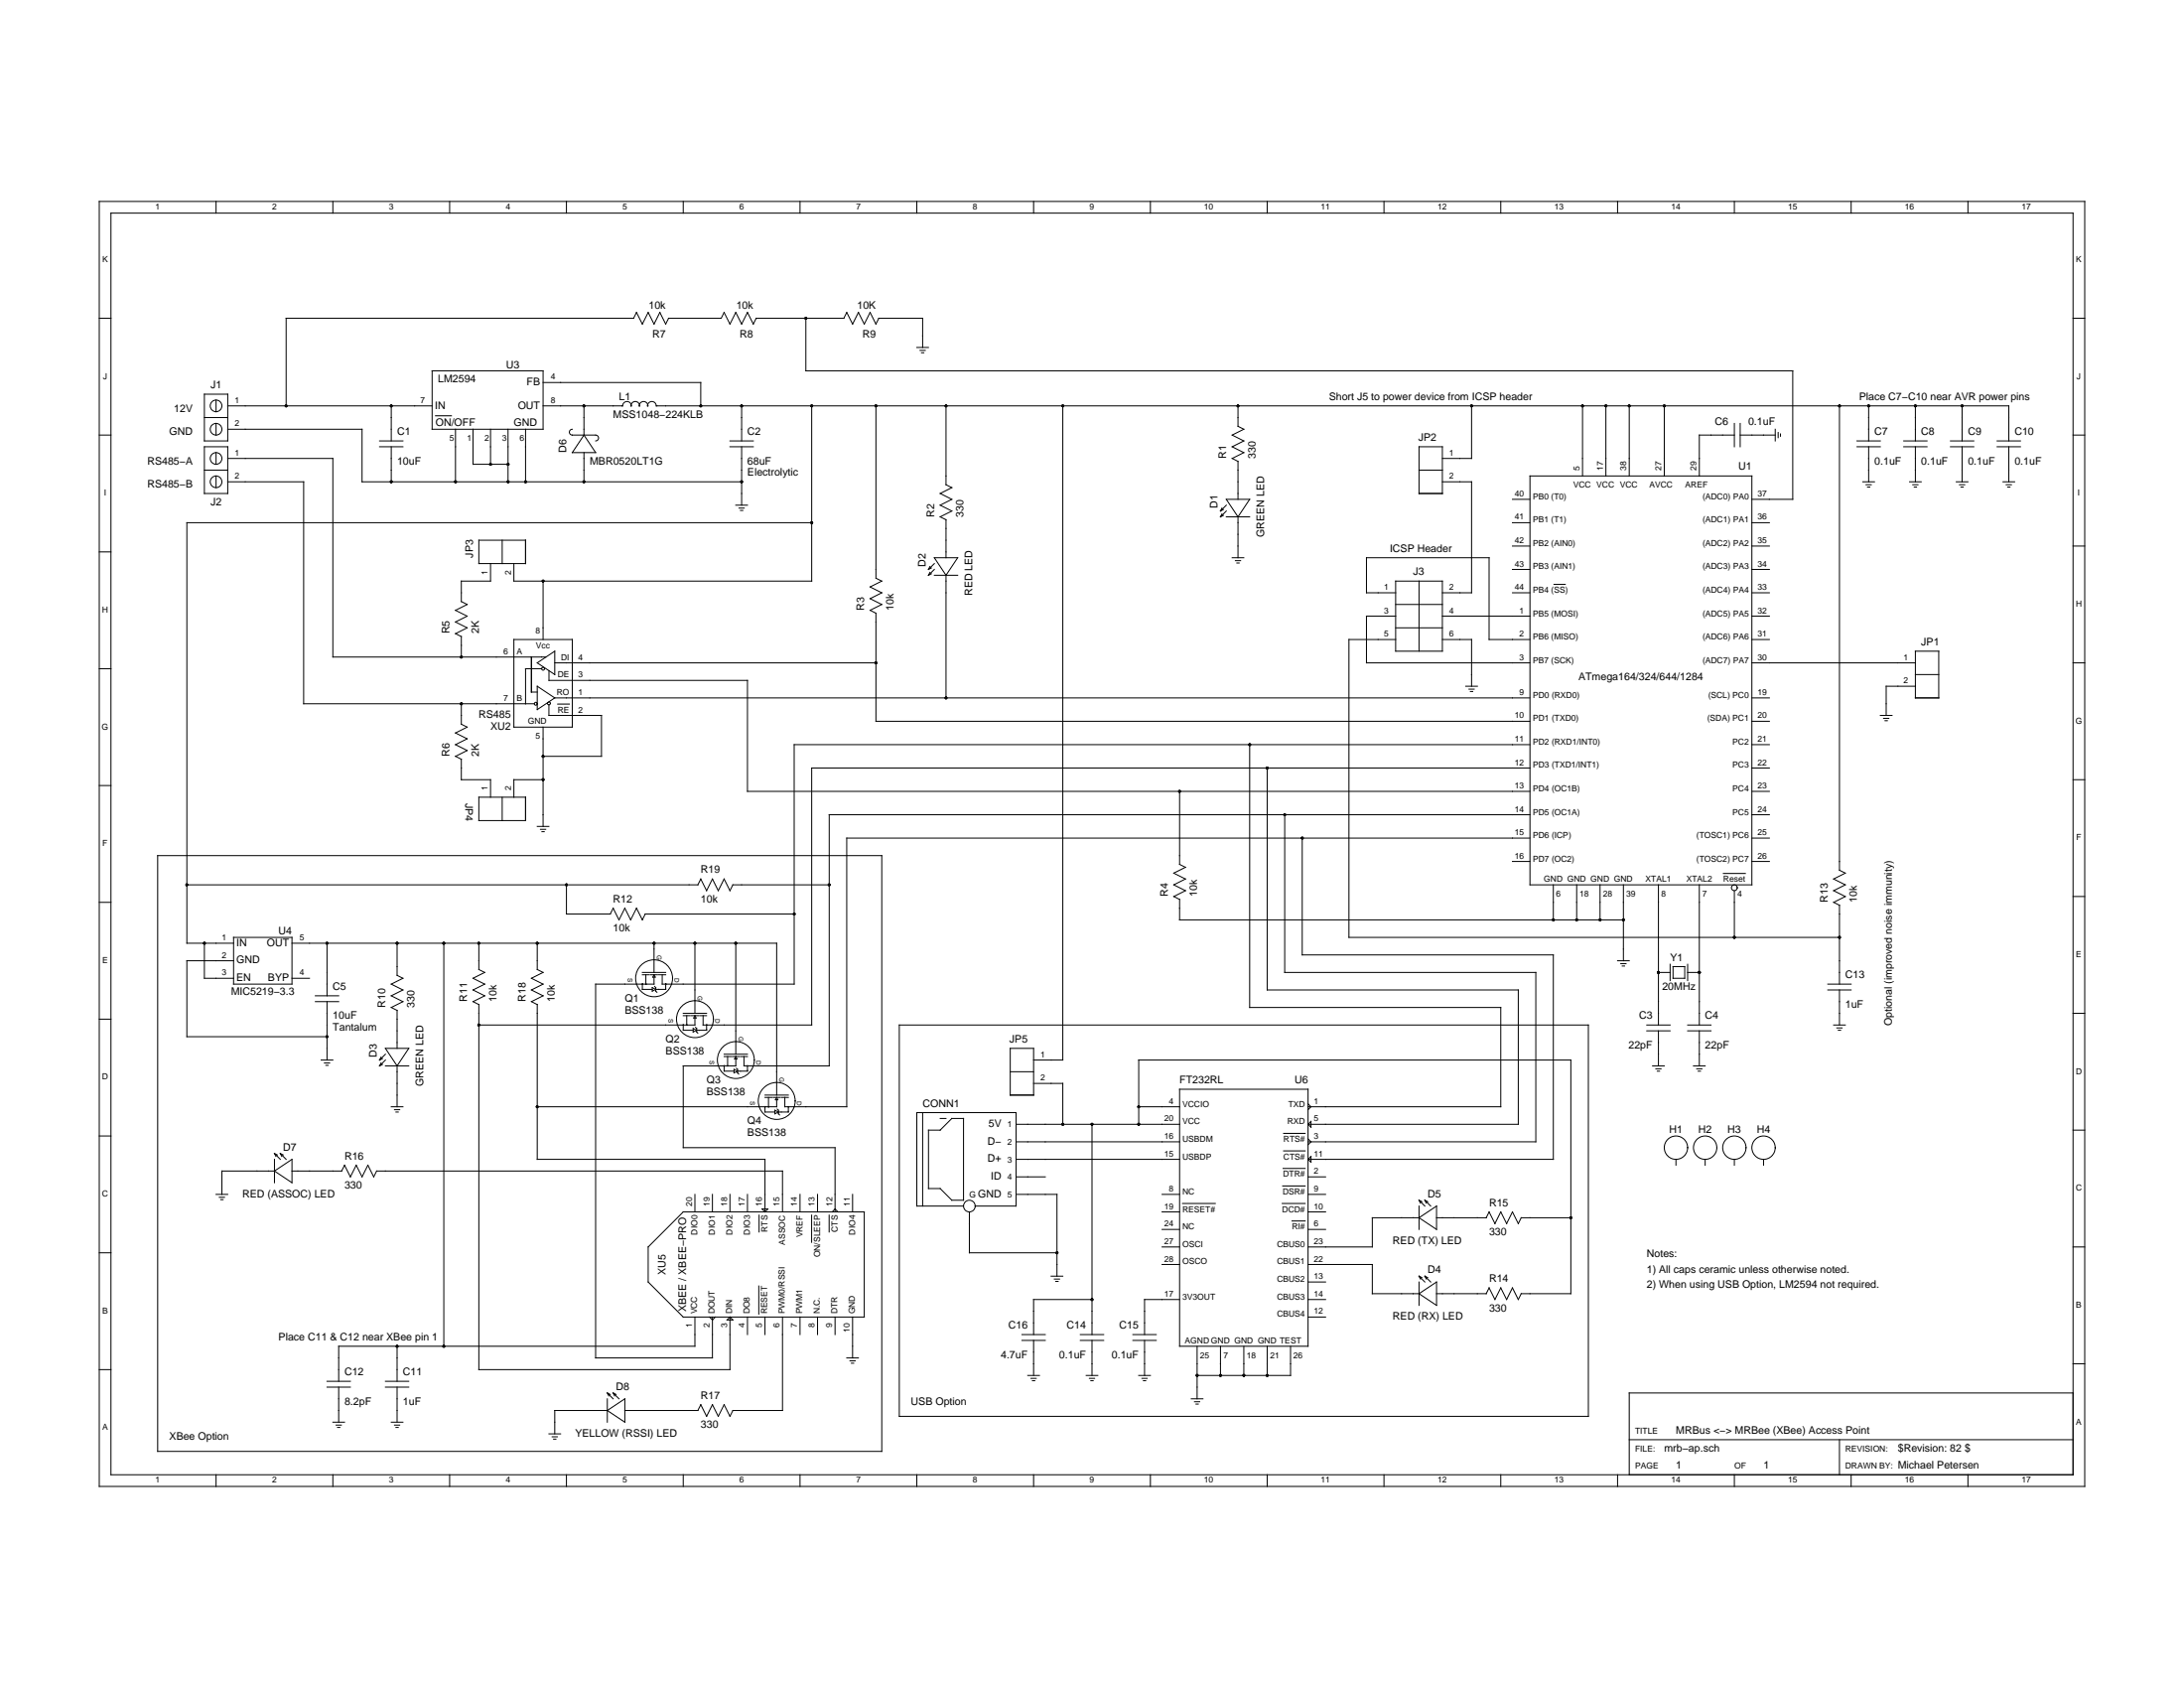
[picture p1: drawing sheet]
<svg xmlns="http://www.w3.org/2000/svg" width="279mm" height="216mm" viewBox="0 0 279 216" stroke-linecap="round" stroke-linejoin="round" font-family="sans-serif">
<g fill="none" stroke="#000" stroke-width=".13">
<path d="M12.7 25.8h254v164.3h-254zM14.2 27.3h251v161.3h-251zM27.6 25.8v1.5M42.6 25.8v1.5M57.5 25.8v1.5M72.5 25.8v1.5M87.4 25.8v1.5M102.3 25.8v1.5M117.3 25.8v1.5M132.2 25.8v1.5M147.2 25.8v1.5M162.1 25.8v1.5"/>
<path d="M177.1 25.8v1.5M192 25.8v1.5M206.9 25.8v1.5M221.9 25.8v1.5M236.8 25.8v1.5M251.8 25.8v1.5M12.7 40.7h1.5M12.7 55.6h1.5M26.1 50.4h3v6h-3zM26.1 57.1h3v6h-3zM26.1 53.4h3M27.6 51.2v1.5"/>
<path d="M27.6 54.2v1.4M27.6 57.9v1.5M29.1 58.6h13.5v25.4h27.3M29.1 51.9h26.2M29.1 54.9h17.2v6.7h48.6M48.6 56.4h2.9M48.6 57.1h2.9M50.1 51.9v4.5M50.1 57.1v4.5M55.3 47.4h14.2v7.5h-14.2zM55.7 53.2h2M58.3 54.9v6.7"/>
<path d="M60.5 54.9v4.5h4.5M62.8 54.9v4.5M65 54.9v6.7M67.2 54.9v6.7M69.5 51.9h10.2a.55 .55 0 0 1 .5-.6 .55 .55 0 0 1 .5 .6 .53 .53 0 0 1 .6-.5 .53 .53 0 0 1 .5 .5 .53 .53 0 0 1 .5-.5 .53 .53 0 0 1 .6 .5 .55 .55 0 0 1 .5-.6 .55 .55 0 0 1 .6 .6h173v4.5M69.5 48.9h20.1v3M73.2 54.9a.37 .37 0 0 0-.4 .4 .37 .37 0 0 0 .4 .3h3a.37 .37 0 0 1 .4 .4 .37 .37 0 0 1-.4 .4M74.7 55.6l1.5 2.3h-3zM74.7 51.9v3.7M74.7 57.9v3.7M93.4 56.4h3M93.4 57.1h3"/>
<path d="M94.9 51.9v4.5M94.9 57.1v7.5M103.1 40.7v6.7h126.2v16.5h-5.2M103.8 51.9v22.4h-38.1v-2.2M112.1 51.9v22.1l.7 .3-1.5 .8 1.5 .7-1.5 .8 1.5 .7-1.5 .8M117.3 44.4h1.5M117.7 44.8h.7M117.9 45.1h.3M118 44.4v-3.7h-5.6l-.3 .8-.8-1.5-.7 1.5-.8-1.5-.7 1.5-.8-1.5-.3 .7h-11.3l-.3 .8-.8-1.5-.7 1.5-.8-1.5-.7 1.5-.8-1.5-.3 .7h-6.8l-.3 .8-.8-1.5-.7 1.5-.8-1.5-.7 1.5-.8-1.5-.3 .7h-44.5v11.2M121 51.9v10.1l.8 .4-1.5 .7 1.5 .8-1.5 .7 1.5 .8-1.5 .7 .7 .4M136 51.9v83.7h-3.8M158.4 51.9v2.6l.7 .4-1.5 .7 1.5 .8-1.5 .7 1.5 .8-1.5 .7 .8 .4"/>
<path d="M158.4 59v4.9M181.5 57.1h3v6h-3zM188.3 51.9v6.7h-3.8M202.5 51.9v9M205.4 51.9v9M208.4 51.9v9M212.9 51.9v9M221.9 54.2v2.9M221.9 55.6h-4.5v5.3M222.6 55.6h4.5M222.6 54.2v2.9M227.1 54.9v1.5"/>
<path d="M227.5 55.3v.7M227.8 55.5v.3M235.3 51.9v59.4l.8 .4-1.5 .7 1.5 .8-1.5 .7 1.5 .8-1.5 .7 .7 .4M237.6 56.4h3M237.6 57.1h3M239.1 51.9v4.5M239.1 57.1v4.5M243.5 56.4h3M243.5 57.1h3M245 51.9v4.5M245 57.1v4.5M249.5 56.4h3"/>
<path d="M249.5 57.1h3M251 51.9v4.5M251 57.1v4.5M255.5 56.4h3M255.5 57.1h3M257 57.1v4.5M265.2 40.7h1.5M265.2 55.6h1.5M12.7 70.6h1.5M26.1 60.1h3M27.6 60.9v1.5M29.1 61.6h9.7v28.4h29.6"/>
<path d="M61.3 69.1h5.9v3h-5.9zM62.8 72.1v2.2h-3.8v2.6l.8 .4-1.5 .8 1.5 .7-1.5 .8 1.5 .7-1.5 .7M64.2 69.1v3M69.5 74.3v7.5M94.1 64.6h1.5M94.5 65h.7M94.7 65.3h.3M103.8 66.9h-79.9v53.7h6M111.3 78.1l.8 .3v13.9h83.6M119 73.2l-.2 .4M119 72.5l-.2 .3M119.2 73.4l-.4 .2"/>
<path d="M119.2 72.6l-.4 .2M119.5 71.3h3l-1.5 2.3zM119.5 73.6h3M119.5 72.1l-.7 .7M119.5 72.8l-.7 .8M121 66.5v4.8M121 73.6v15.7M156.3 65.7l-.2 .4M156.3 65l-.2 .4M156.5 65.9l-.4 .2M156.5 65.2l-.4 .2M156.9 63.9h3l-1.5 2.2z"/>
<path d="M156.9 66.1h3M156.9 64.6l-.8 .8M156.9 65.4l-.8 .7M157.6 71.3h1.5M158 71.7h.7M158.2 72h.3M158.4 66.1v5.2M178.5 78.8h-3.7v6h20.9M178.5 75.8h-3.7v-4.5h15.7v10.5h5.2M178.5 74.3h6v9h-6zM178.5 77.3h6M181.5 74.3v9"/>
<path d="M181.5 60.1h3M184.5 78.8h11.2M184.5 61.6h3.8v14.2h-3.8M193.5 75.8h2.2M193.5 72.8h2.2M193.5 69.8h2.2M193.5 66.9h2.2M193.5 63.9h2.2M195.7 60.9h28.4v52.3h-28.4zM198.8 74.7h1.4M224.1 78.8h2.3M224.1 75.8h2.3"/>
<path d="M224.1 72.8h2.3M224.1 69.8h2.3M224.1 66.9h2.3M238.3 61.6h1.5M238.7 62h.7M238.9 62.3h.3M244.3 61.6h1.5M244.7 62h.7M244.9 62.3h.3M250.3 61.6h1.5M250.7 62h.6M250.9 62.3h.3"/>
<path d="M256.2 61.6h1.5M256.7 62h.6M256.8 62.3h.3M265.2 69.8h1.5M12.7 85.5h1.5M58.3 81l.7 .4v2.6M59 90v2.6l.8 .4-1.5 .7 1.5 .8-1.5 .7 1.5 .8-1.5 .7 .7 .4M59 97.1v2.6h3.8v2.3M65.7 81.8h7.5v11.2h-7.5zM68 84v4.5h.7M68.7 84.8l2.3-1.5v3zM68.7 87.8l2.3 1.5-2.3 1.5z"/>
<path d="M69.3 85.5h-2.1v4.5M69.5 99.7h-3.8v2.3M69.5 93v12.7M70.2 90.1v1.4h6.7v5.2h-7.4M70.2 85.8v1.2h25.4v14.2h100.1M71 84.8h41.1M71 89.3h124.7M71.3 90.1h1.5M159.9 95.2v33.7h32.1v12.7h-24.7M162.1 98.2v28.4h32.1v17.2h-26.9M178.5 81.8h-5.9v38.1h62.7M178.5 80.3h6"/>
<path d="M184.5 81.8h3.8v6M187.5 87.8h1.5M187.9 88.1h.7M188.1 88.4h.3M195.7 98.2h-91.9v32.9h-13.9v-1.2M195.7 95.2h-94.1v30.7h-16.9v-1.2M224.1 84.8h20.9M224.1 89.3h2.3M224.1 81.8h2.3M224.1 98.2h2.3M224.1 95.2h2.3M224.1 92.3h2.3"/>
<path d="M240.6 91.5h1.4M241 91.9h.6M241.2 92.2h.2M245 83.3h3v6h-3zM245 87.8h-3.7v3.7M245 86.3h3M265.2 84.8h1.5M265.2 99.7h1.5M12.7 100.5h1.5M12.7 115.4h1.5M20.2 109.4h92.6v76.2h-92.6zM23.9 113.2h65.4l.4-.8 .7 1.5 .7-1.5 .8 1.5 .7-1.5 .8 1.5 .4-.7h12.3"/>
<path d="M29.9 119.9h7.5v6h-7.5zM61.3 102h5.9v3h-5.9zM64.2 102v3M68.7 105.7h1.5M69.1 106.1h.7M69.3 106.4h.3M72.5 113.2v3.7h5.6l.3-.7 .8 1.5 .7-1.5 .8 1.5 .7-1.5 .8 1.5 .4-.8h19M150.2 114.7l.7 .3v2.7h56.8M150.9 101.2v9.4l.8 .3-1.5 .8 1.5 .7-1.5 .8 1.5 .7-1.5 .8M164.4 104.2v20.2h32.1v21.6h-29.2M166.6 107.2v14.9h32.1v26.2h-31.4M193.5 110.2h2.2"/>
<path d="M195.7 107.2h-87.4v34.4h-7.9v-1.2M195.7 104.2h-89.6v32.1h-10.9v-1.2M198.7 113.2v4.5M201.7 113.2v4.5M204.7 113.2v4.5M207.7 113.2v9.7M212.2 113.2v17.9M217.4 113.2v17.9M220.5 111.7h2.8M221.9 113.9v6M224.1 110.2h2.3M224.1 107.2h2.3"/>
<path d="M224.1 104.2h2.3M224.1 101.2h2.3M235.3 115.8v10.1M265.2 114.7h1.5M12.7 130.4h1.5M26.1 120.6v4.5h3.8M29.9 122.9h-6v9.7h17.9M37.4 125.1h2.2M37.4 120.6h62v19.5M40.3 127.4h3M40.3 128.1h3M41.1 135.6h1.5"/>
<path d="M41.5 136h.7M41.7 136.3h.3M41.8 120.6v6.8M41.8 128.1v7.5M48.7 136l-.1 .3M48.7 135.2l-.1 .4M48.9 136.1l-.3 .2M48.9 135.4l-.3 .2M49.3 136.3h3M49.3 134.1h3l-1.5 2.2zM49.3 134.8l-.7 .8M49.3 135.6l-.7 .7"/>
<path d="M50.1 128.9l.7 .3v4.9M50.8 120.6v4.2l.7 .3-1.4 .8 1.4 .7-1.4 .8 1.4 .7-1.4 .8M50.8 136.3v5.3M56.8 120.6v51.6M61.3 120.6v3.4l.7 .4-1.5 .7 1.5 .8-1.5 .7 1.5 .8-1.5 .7 .8 .4M61.3 128.5v46.7h32.1v-6.7M68.7 120.6v3.4l.8 .4-1.5 .7 1.5 .8-1.5 .7 1.5 .8-1.5 .7 .7 .4M68.7 128.5v19.8h29.2v6.7M82.2 124.4h3M82.2 124.7h.9M82.2 125.9v.6h1.2M82.6 124.7v1.2"/>
<path d="M83.2 124.7h.9M83.4 126.3l.5 .2-.5 .3zM83.7 120.6v3.8M83.7 125v.9h-7.5v47.8h14.9v-5.2M83.7 124.7l.1 .3h-.3zM83.7 126.2l.2 .1v.5l.1 .1M84.3 124.7h.9M85.2 125.9v.6h-1.3M87.4 131.1v.7h1.3M87.4 129.6h3M87.4 129.9h.9M87.9 129.9v1.2"/>
<path d="M88.5 129.9h.8M88.7 131.5l.4 .3-.4 .2zM88.9 130.2v.9h-27.6M88.9 120.6v9M88.9 129.9l.1 .3h-.2zM89 131.4l.1 .1v.5l.2 .1M89.5 129.9h.9M90.4 131.1v.7h-1.3M92.6 136.3v.7h1.3M92.6 134.8h3M92.6 135.1h.9M93.1 135.1v1.2"/>
<path d="M93.7 135.1h.9M93.9 136.8l.5 .2-.5 .2zM94.1 135.4v.9h-6.7v10.5h19.4v8.2M94.1 120.6v14.2M94.1 135.1l.2 .3h-.3zM94.2 136.6l.2 .2v.4l.1 .2M94.7 135.1h.9M95.6 136.3v.7h-1.2M115 131.1h88.2v50.1h-88.2zM129.2 134.1h3v6h-3zM129.2 137.1h3M132.2 138.6h3.8v5.2"/>
<path d="M150.9 139.3h16.4v32.9h-16.4zM206.9 122.9h1.5M207.3 123.3h.7M207.5 123.6h.3M210.7 131.1h3M210.7 131.8h3M211.4 136.3h1.5M211.8 136.7h.7M212 137h.3M212.2 131.8v4.5M212.2 124.4h1.5M213.7 123.3v2.1"/>
<path d="M214 123.6h1.5v1.5h-1.5zM215.9 124.4h1.5M215.9 123.3v2.1M215.9 131.1h3M215.9 131.8h3M216.6 136.3h1.5M217.1 136.7h.6M217.2 137h.3M217.4 131.8v4.5M233.8 125.9h3M233.8 126.6h3M234.6 131.1h1.5"/>
<path d="M235 131.5h.7M235.2 131.8h.3M235.3 126.6v4.5M265.2 129.6h1.5M12.7 145.3h1.5M27.6 152.8h1.5M28.1 153.1h.6M28.2 153.4h.3M35.1 149.8l2.3-1.5v3zM35.1 149.8h-6.7v3M35.1 148.3v3M35.1 147.5l.8 .8"/>
<path d="M35.1 147.5l.2 .4M35.1 147.5l.4 .2M35.9 147.5l.7 .8M35.9 147.5l.1 .4M35.9 147.5l.3 .2M37.4 149.8h6.3M43.7 149.8l.4-.8 .7 1.5 .8-1.5 .7 1.5 .8-1.5 .7 1.5 .4-.7h51.9v5.2M50.1 141.6h1.4M50.5 141.9h.6M50.7 142.2h.2M87.4 155h23.2v13.5h-23.2l-4.5-4.5v-4.5zM88.9 152.8v2.2"/>
<path d="M91.1 152.8v2.2M93.4 152.8v2.2M95.6 152.8v2.2M97.1 155.4v2.2M97.5 154.6h.7l-.3 .4zM97.9 141.6v.6h1.2M97.9 140.1h3M97.9 140.4h.9M98.3 140.4v1.2M98.9 140.4h.9M99.1 142l.5 .2-.5 .3zM99.4 140.7v.9h-30.7"/>
<path d="M99.4 140.4l.1 .3h-.3zM99.4 141.9l.2 .1v.5l.1 .1M100 140.4h.9M100.9 141.6v.6h-1.3M102.3 152.8v2.2M103.8 155.4v3.5M104.6 152.8v2.2M106.1 155.4v2.2M106.5 155l.3-.4 .4 .4M109.1 152.8v2.2M118 142.3v12M118.8 144.5h1.5l1.5-1.4h1.5v10.4h-1.5l-1.5-1.5h-1.5z"/>
<path d="M120.3 143.1h.7M123.3 154.3h-6v-12h12.7v12h-5.2M124 155v5.2h11.2M130 148.3h20.9M130 152.8h5.2v10.4M130 150.5h3.7M130 146h20.9M130 143.8h20.9M139.7 143.8v26.9M145.7 143.8v-8.2h55.3v29.9h-6.4l-.4 .7-.7-1.5-.8 1.5-.7-1.5-.8 1.5-.7-1.5-.4 .8M145.7 141.6h5.2M148.7 155h2.2"/>
<path d="M148.7 159.5h2.2M148.7 152.8h2.2M148.7 157.2h2.2M151.3 153.9h4.2M164 153.9h3M164.1 151.7h2.9M164.2 149.4h2.8M164.2 147.2h2.8M164.2 145h2.8M165.3 156.2h1.7M167.3 155h2.3M167.3 152.8h2.3"/>
<path d="M167.3 150.5h2.3M167.3 157.2h2.3M167.3 141.2l.4 .4-.4 .3M167.3 145.7l.4 .3-.4 .4M167.7 143.4v.8l-.4-.4zM167.7 147.9v.8l-.4-.4zM181.5 155.8h-5.9v3.7h-8.3M181.5 155.8l2.3-1.5v2.9zM181.5 154.3v2.9M181.5 153.5l.8 .8M181.5 153.5l.2 .4M181.5 153.5l.4 .2"/>
<path d="M182.3 153.5l.7 .8M182.3 153.5l.2 .4M182.3 153.5l.4 .2M183.8 155.8h6.3M190.1 155.8l.4-.8 .7 1.5 .8-1.5 .7 1.5 .8-1.5 .7 1.5 .4-.7h6.4M214.4 148.3v.7M218.1 148.3v.7M221.9 148.3v.7M225.6 148.3v.7M265.2 144.5h1.5M265.2 159.5h1.5M12.7 175.2h1.5"/>
<path d="M12.7 160.2h1.5M41.8 176.7h3M41.8 177.4h3M43.3 177.4v4.5M49.3 176.7h3M49.3 177.4h3M50.8 172.2v4.5M50.8 177.4v4.5M77.7 178.9v3M77.7 178.2l.7 .7M77.7 178.2l.2 .3M77.7 178.2l.4 .2"/>
<path d="M78.4 178.2l.8 .7M78.4 178.2l.2 .3M78.4 178.2l.4 .2M88.9 168.5v3.7h-45.6v4.5M90.8 168.5l.3 .3 .4-.3M93 168.8l.4-.3 .4 .3zM95.6 168.5v2.2M97.1 164.5v3.6M97.9 168.5v2.2M100.1 168.5v11.9h-6.3l-.4 .8-.8-1.5-.7 1.5-.8-1.5-.7 1.5-.8-1.5-.3 .7h-9.4M102.3 168.5v2.2M104.6 168.5v2.2"/>
<path d="M106.8 168.5v2.2M108.3 173.7h1.5M108.7 174.1h.7M108.9 174.4h.3M109.1 168.5v5.2M130.7 170.7h3M130.7 171.4h3M131.5 175.9h1.5M131.9 176.3h.7M132.1 176.6h.3M132.2 171.4v4.5M134.5 163.2h1.5"/>
<path d="M134.9 163.6h.7M135.1 163.9h.3M138.2 170.7h3M138.2 171.4h3M139 175.9h1.4M139.4 176.3h.6M139.6 176.6h.2M139.7 166.2h-7.5v4.5M139.7 171.4v4.5M144.9 170.7h3M144.9 171.4h3M145.7 175.9h1.5"/>
<path d="M146.1 176.3h.7M146.3 176.6h.3M146.4 171.4v4.5M148.7 161.7h2.2M150.9 166.2h-4.5v4.5M152.4 178.9h1.5M152.8 179.3h.7M153 179.6h.3M153.1 172.2v6.7M156.1 172.2v3.7M159.1 172.2v3.7M162.1 172.2v3.7"/>
<path d="M165.1 172.2v3.7h-12M167.3 168.5h2.3M167.3 161.7h8.3v3.8h5.9M167.3 164h2.3M167.3 166.2h2.3M181.5 165.5l2.3-1.5v3zM181.5 164v3M181.5 163.2l.8 .8M181.5 163.2l.2 .4M181.5 163.2l.4 .2M182.3 163.2l.7 .8M182.3 163.2l.2 .4"/>
<path d="M182.3 163.2l.4 .2M183.8 165.5h6.3M265.2 178.2h-56.8v10.4M265.2 174.4h1.5M27.6 188.6v1.5M42.6 188.6v1.5M42.6 181.9h1.5M43 182.3h.7M43.2 182.6h.3M50.1 181.9h1.4M50.5 182.3h.6M50.7 182.6h.2"/>
<path d="M57.5 188.6v1.5M70.2 183.4h1.5M70.6 183.8h.7M70.8 184.1h.3M72.5 188.6v1.5M77.7 180.4h-6.7v3M77.7 180.4l2.2-1.5v3zM87.4 188.6v1.5M102.3 188.6v1.5M117.3 188.6v1.5M132.2 188.6v1.5M147.2 188.6v1.5"/>
<path d="M162.1 188.6v1.5M177.1 188.6v1.5M192 188.6v1.5M206.9 188.6v1.5M208.4 184.1h56.8M221.9 188.6v1.5M235.3 184.1v4.5M236.8 188.6v1.5M251.8 188.6v1.5"/>
<circle cx="27.6" cy="58.6" r=".75"/>
<circle cx="27.6" cy="51.9" r=".75"/>
<circle cx="27.6" cy="54.9" r=".75"/>
<circle cx="27.6" cy="61.6" r=".75"/>
<circle cx="68.5" cy="90" r=".19"/>
<circle cx="69.5" cy="85.5" r=".19"/>
<circle cx="70.2" cy="90" r=".19"/>
<circle cx="221.9" cy="113.5" r=".37"/>
<circle cx="82.2" cy="125.9" r=".04"/>
<circle cx="82.6" cy="125.9" r=".04"/>
<circle cx="83.7" cy="125.1" r="2.36"/>
<circle cx="85.2" cy="125.9" r=".04"/>
<circle cx="87.4" cy="131.1" r=".04"/>
<circle cx="87.9" cy="131.1" r=".04"/>
<circle cx="88.9" cy="130.4" r="2.36"/>
<circle cx="90.4" cy="131.1" r=".04"/>
<circle cx="92.6" cy="136.3" r=".04"/>
<circle cx="93.1" cy="136.3" r=".04"/>
<circle cx="94.1" cy="135.6" r="2.36"/>
<circle cx="95.6" cy="136.3" r=".04"/>
<circle cx="97.9" cy="141.6" r=".04"/>
<circle cx="98.3" cy="141.6" r=".04"/>
<circle cx="99.4" cy="140.8" r="2.36"/>
<circle cx="100.9" cy="141.6" r=".04"/>
<circle cx="124" cy="154.3" r=".75"/>
<circle cx="214.4" cy="146.8" r="1.49"/>
<circle cx="218.1" cy="146.8" r="1.49"/>
<circle cx="221.9" cy="146.8" r="1.49"/>
<circle cx="225.6" cy="146.8" r="1.49"/>
</g>
<g fill="#000">
<circle cx="36.6" cy="51.9" r=".19"/>
<circle cx="50.1" cy="51.9" r=".19"/>
<circle cx="62.8" cy="59.4" r=".19"/>
<circle cx="65" cy="59.4" r=".19"/>
<circle cx="74.7" cy="51.9" r=".19"/>
<circle cx="89.6" cy="51.9" r=".19"/>
<circle cx="94.9" cy="51.9" r=".19"/>
<circle cx="103.1" cy="40.7" r=".19"/>
<circle cx="103.8" cy="51.9" r=".19"/>
<circle cx="112.1" cy="51.9" r=".19"/>
<circle cx="121" cy="51.9" r=".19"/>
<circle cx="136" cy="51.9" r=".19"/>
<circle cx="158.4" cy="51.9" r=".19"/>
<circle cx="188.3" cy="51.9" r=".19"/>
<circle cx="202.5" cy="51.9" r=".19"/>
<circle cx="205.4" cy="51.9" r=".19"/>
<circle cx="208.4" cy="51.9" r=".19"/>
<circle cx="212.9" cy="51.9" r=".19"/>
<circle cx="235.3" cy="51.9" r=".19"/>
<circle cx="239.1" cy="51.9" r=".19"/>
<circle cx="245" cy="51.9" r=".19"/>
<circle cx="251" cy="51.9" r=".19"/>
<circle cx="50.1" cy="61.6" r=".19"/>
<circle cx="58.3" cy="61.6" r=".19"/>
<circle cx="65" cy="61.6" r=".19"/>
<circle cx="67.2" cy="61.6" r=".19"/>
<circle cx="69.5" cy="74.3" r=".19"/>
<circle cx="74.7" cy="61.6" r=".19"/>
<circle cx="94.9" cy="61.6" r=".19"/>
<circle cx="103.8" cy="66.9" r=".19"/>
<circle cx="59" cy="90" r=".19"/>
<circle cx="59" cy="84" r=".19"/>
<circle cx="69.5" cy="96.7" r=".19"/>
<circle cx="69.5" cy="99.7" r=".19"/>
<circle cx="112.1" cy="84.8" r=".19"/>
<circle cx="121" cy="89.3" r=".19"/>
<circle cx="159.9" cy="95.2" r=".19"/>
<circle cx="162.1" cy="98.2" r=".19"/>
<circle cx="23.9" cy="113.2" r=".19"/>
<circle cx="72.5" cy="113.2" r=".19"/>
<circle cx="101.6" cy="116.9" r=".19"/>
<circle cx="106.1" cy="113.2" r=".19"/>
<circle cx="150.9" cy="101.2" r=".19"/>
<circle cx="164.4" cy="104.2" r=".19"/>
<circle cx="166.6" cy="107.2" r=".19"/>
<circle cx="198.7" cy="117.7" r=".19"/>
<circle cx="201.7" cy="117.7" r=".19"/>
<circle cx="204.7" cy="117.7" r=".19"/>
<circle cx="207.7" cy="117.7" r=".19"/>
<circle cx="221.9" cy="119.9" r=".19"/>
<circle cx="235.3" cy="119.9" r=".19"/>
<circle cx="26.1" cy="120.6" r=".19"/>
<circle cx="41.8" cy="120.6" r=".19"/>
<circle cx="41.8" cy="132.6" r=".19"/>
<circle cx="50.8" cy="120.6" r=".19"/>
<circle cx="56.8" cy="120.6" r=".19"/>
<circle cx="61.3" cy="120.6" r=".19"/>
<circle cx="61.3" cy="131.1" r=".19"/>
<circle cx="68.7" cy="120.6" r=".19"/>
<circle cx="82.2" cy="125.9" r=".04"/>
<circle cx="82.6" cy="125.9" r=".04"/>
<circle cx="83.7" cy="120.6" r=".19"/>
<circle cx="85.2" cy="125.9" r=".04"/>
<circle cx="87.4" cy="131.1" r=".04"/>
<circle cx="87.9" cy="131.1" r=".04"/>
<circle cx="88.9" cy="120.6" r=".19"/>
<circle cx="90.4" cy="131.1" r=".04"/>
<circle cx="92.6" cy="136.3" r=".04"/>
<circle cx="93.1" cy="136.3" r=".04"/>
<circle cx="94.1" cy="120.6" r=".19"/>
<circle cx="95.6" cy="136.3" r=".04"/>
<circle cx="212.2" cy="124.4" r=".19"/>
<circle cx="217.4" cy="124.4" r=".19"/>
<circle cx="68.7" cy="141.6" r=".19"/>
<circle cx="97.9" cy="141.6" r=".04"/>
<circle cx="98.3" cy="141.6" r=".04"/>
<circle cx="100.9" cy="141.6" r=".04"/>
<circle cx="136" cy="143.8" r=".19"/>
<circle cx="139.7" cy="143.8" r=".19"/>
<circle cx="145.7" cy="141.6" r=".19"/>
<circle cx="145.7" cy="143.8" r=".19"/>
<circle cx="201" cy="155.8" r=".19"/>
<circle cx="50.8" cy="172.2" r=".19"/>
<circle cx="56.8" cy="172.2" r=".19"/>
<circle cx="135.2" cy="160.2" r=".19"/>
<circle cx="139.7" cy="166.2" r=".19"/>
<circle cx="153.1" cy="175.9" r=".19"/>
<circle cx="156.1" cy="175.9" r=".19"/>
<circle cx="159.1" cy="175.9" r=".19"/>
<circle cx="162.1" cy="175.9" r=".19"/>
</g>
<g font-size="1.3">
<text x="83" y="39.5">10k</text>
<text x="94.2" y="39.5">10k</text>
<text x="109.7" y="39.5">10K</text>
<text x="64.8" y="47.1">U3</text>
<text x="83.4" y="43.2">R7</text>
<text x="94.6" y="43.2">R8</text>
<text x="110.3" y="43.2">R9</text>
<text x="22.3" y="52.7">12V</text>
<text x="27" y="49.7">J1</text>
<text x="55.7" y="52.3">IN</text>
<text x="56" y="48.9">LM2594</text>
<text x="66.3" y="52.3">OUT</text>
<text x="67.4" y="49.3">FB</text>
<text x="78.4" y="53.4">MSS1048−224KLB</text>
<text x="79.2" y="51.2">L1</text>
<text x="170" y="51.2">Short J5 to power device from ICSP header</text>
<text x="237.8" y="51.2">Place C7−C10 near AVR power pins</text>
<text x="18.8" y="59.4">RS485−A</text>
<text x="21.7" y="55.6">GND</text>
<text x="50.8" y="55.6">C1</text>
<text x="50.8" y="59.4">10uF</text>
<text x="55.7" y="54.5">ON/OFF</text>
<text x="65.7" y="54.5">GND</text>
<text x="72.5" y="57.9" transform="rotate(-90 72.5 57.9)">D6</text>
<text x="75.5" y="59.4">MBR0520LT1G</text>
<text x="95.6" y="55.6">C2</text>
<text x="95.6" y="59.4">68uF</text>
<text x="156.9" y="58.6" transform="rotate(-90 156.9 58.6)">R1</text>
<text x="160.6" y="58.6" transform="rotate(-90 160.6 58.6)">330</text>
<text x="181.5" y="56.4">JP2</text>
<text x="219.4" y="54.4">C6</text>
<text x="223.7" y="54.4">0.1uF</text>
<text x="239.8" y="55.6">C7</text>
<text x="239.8" y="59.4">0.1uF</text>
<text x="245.8" y="55.6">C8</text>
<text x="245.8" y="59.4">0.1uF</text>
<text x="251.8" y="55.6">C9</text>
<text x="251.8" y="59.4">0.1uF</text>
<text x="257.7" y="55.6">C10</text>
<text x="257.7" y="59.4">0.1uF</text>
<text x="18.8" y="62.4">RS485−B</text>
<text x="27" y="64.6">J2</text>
<text x="95.6" y="60.9">Electrolytic</text>
<text x="155.8" y="65" transform="rotate(-90 155.8 65)">D1</text>
<text x="222.4" y="60.1">U1</text>
<text x="60.5" y="71.3" transform="rotate(-90 60.5 71.3)">JP3</text>
<text x="119.5" y="66.1" transform="rotate(-90 119.5 66.1)">R2</text>
<text x="123.3" y="66.1" transform="rotate(-90 123.3 66.1)">330</text>
<text x="161.7" y="68.7" transform="rotate(-90 161.7 68.7)">GREEN LED</text>
<text x="177.8" y="70.6">ICSP Header</text>
<text x="118.4" y="72.5" transform="rotate(-90 118.4 72.5)">D2</text>
<text x="124.4" y="76.2" transform="rotate(-90 124.4 76.2)">RED LED</text>
<text x="180.8" y="73.6">J3</text>
<text x="57.5" y="81" transform="rotate(-90 57.5 81)">R5</text>
<text x="61.3" y="81" transform="rotate(-90 61.3 81)">2K</text>
<text x="110.6" y="78.1" transform="rotate(-90 110.6 78.1)">R3</text>
<text x="114.3" y="78.1" transform="rotate(-90 114.3 78.1)">10k</text>
<text x="245.8" y="82.5">JP1</text>
<text x="201.9" y="87">ATmega164/324/644/1284</text>
<text x="61.2" y="91.9">RS485</text>
<text x="62.7" y="93.4">XU2</text>
<text x="57.5" y="96.7" transform="rotate(-90 57.5 96.7)">R6</text>
<text x="61.3" y="96.7" transform="rotate(-90 61.3 96.7)">2K</text>
<text x="59.5" y="102.7" transform="rotate(90 59.5 102.7)">JP4</text>
<text x="89.6" y="111.7">R19</text>
<text x="35.6" y="119.5">U4</text>
<text x="78.4" y="115.4">R12</text>
<text x="78.4" y="119.1">10k</text>
<text x="89.6" y="115.4">10k</text>
<text x="149.4" y="114.7" transform="rotate(-90 149.4 114.7)">R4</text>
<text x="153.1" y="114.7" transform="rotate(-90 153.1 114.7)">10k</text>
<text x="233.8" y="115.4" transform="rotate(-90 233.8 115.4)">R13</text>
<text x="237.6" y="115.4" transform="rotate(-90 237.6 115.4)">10k</text>
<text x="30.3" y="121">IN</text>
<text x="30.3" y="123.2">GND</text>
<text x="30.3" y="125.5">EN</text>
<text x="34.1" y="121">OUT</text>
<text x="34.3" y="125.5">BYP</text>
<text x="213.7" y="122.9">Y1</text>
<text x="236.1" y="125.1">C13</text>
<text x="29.6" y="127.2">MIC5219−3.3</text>
<text x="42.6" y="126.6">C5</text>
<text x="42.6" y="130.4">10uF</text>
<text x="42.6" y="131.8">Tantalum</text>
<text x="49.3" y="128.9" transform="rotate(-90 49.3 128.9)">R10</text>
<text x="53" y="128.9" transform="rotate(-90 53 128.9)">330</text>
<text x="59.8" y="128.1" transform="rotate(-90 59.8 128.1)">R11</text>
<text x="63.5" y="128.1" transform="rotate(-90 63.5 128.1)">10k</text>
<text x="67.2" y="128.1" transform="rotate(-90 67.2 128.1)">R18</text>
<text x="71" y="128.1" transform="rotate(-90 71 128.1)">10k</text>
<text x="79.9" y="128.1">Q1</text>
<text x="79.9" y="129.6">BSS138</text>
<text x="209.7" y="130.4">C3</text>
<text x="212.6" y="126.6">20MHz</text>
<text x="218.1" y="130.4">C4</text>
<text x="236.1" y="128.9">1uF</text>
<text x="242" y="131.2" transform="rotate(-90 242 131.2)">Optional (improved noise immunity)</text>
<text x="48.2" y="135.2" transform="rotate(-90 48.2 135.2)">D3</text>
<text x="85.2" y="133.3">Q2</text>
<text x="85.2" y="134.8">BSS138</text>
<text x="129.2" y="133.3">JP5</text>
<text x="208.3" y="134.1">22pF</text>
<text x="218.1" y="134.1">22pF</text>
<text x="54.2" y="138.9" transform="rotate(-90 54.2 138.9)">GREEN LED</text>
<text x="90.4" y="138.6">Q3</text>
<text x="90.4" y="140.1">BSS138</text>
<text x="95.6" y="143.8">Q4</text>
<text x="118" y="141.6">CONN1</text>
<text x="150.9" y="138.6">FT232RL</text>
<text x="165.6" y="138.6">U6</text>
<text x="36.2" y="147.2">D7</text>
<text x="44.1" y="148.3">R16</text>
<text x="95.6" y="145.3">BSS138</text>
<text x="126.4" y="146.4">D−</text>
<text x="126.4" y="148.6">D+</text>
<text x="126.5" y="144.2">5V</text>
<text x="213.5" y="144.9">H1</text>
<text x="217.3" y="144.9">H2</text>
<text x="221" y="144.9">H3</text>
<text x="224.8" y="144.9">H4</text>
<text x="31" y="153.1">RED (ASSOC) LED</text>
<text x="44.1" y="152">330</text>
<text x="125.1" y="153.1">GND</text>
<text x="126.8" y="150.9">ID</text>
<text x="182.7" y="153.1">D5</text>
<text x="190.5" y="154.3">R15</text>
<text x="178.2" y="159.1">RED (TX) LED</text>
<text x="190.5" y="158">330</text>
<text x="210.7" y="160.8">Notes:</text>
<text x="85.2" y="163" transform="rotate(-90 85.2 163)">XU5</text>
<text x="87.8" y="167.7" transform="rotate(-90 87.8 167.7)">XBEE / XBEE−PRO</text>
<text x="182.7" y="162.9">D4</text>
<text x="190.5" y="164">R14</text>
<text x="190.5" y="167.7">330</text>
<text x="210.7" y="162.8">1) All caps ceramic unless otherwise noted.</text>
<text x="210.7" y="164.7">2) When using USB Option, LM2594 not required.</text>
<text x="35.6" y="171.4">Place C11 &amp; C12 near XBee pin 1</text>
<text x="128" y="173.7">4.7uF</text>
<text x="129" y="169.9">C16</text>
<text x="135.5" y="173.7">0.1uF</text>
<text x="136.5" y="169.9">C14</text>
<text x="142.2" y="173.7">0.1uF</text>
<text x="143.2" y="169.9">C15</text>
<text x="178.2" y="168.8">RED (RX) LED</text>
<text x="44.1" y="175.9">C12</text>
<text x="44.1" y="179.7">8.2pF</text>
<text x="51.5" y="175.9">C11</text>
<text x="51.5" y="179.7">1uF</text>
<text x="78.8" y="177.8">D8</text>
<text x="89.6" y="178.9">R17</text>
<text x="116.5" y="179.7">USB Option</text>
<text x="21.7" y="184.1">XBee Option</text>
<text x="73.6" y="183.8">YELLOW (RSSI) LED</text>
<text x="89.6" y="182.6">330</text>
<text x="212.9" y="185.6">mrb−ap.sch</text>
<text x="214.4" y="183.4">MRBus &lt;−&gt; MRBee (XBee) Access Point</text>
<text x="242.8" y="185.6">$Revision: 82 $</text>
<text x="214.4" y="187.9">1</text>
<text x="225.6" y="187.9">1</text>
<text x="242.8" y="187.9">Michael Petersen</text>
</g>
<g font-size="1.1">
<text x="19.9" y="26.8">1</text>
<text x="34.8" y="26.8">2</text>
<text x="49.8" y="26.8">3</text>
<text x="64.7" y="26.8">4</text>
<text x="79.6" y="26.8">5</text>
<text x="94.6" y="26.8">6</text>
<text x="109.5" y="26.8">7</text>
<text x="124.5" y="26.8">8</text>
<text x="139.4" y="26.8">9</text>
<text x="154" y="26.8">10</text>
<text x="169" y="26.8">11</text>
<text x="183.9" y="26.8">12</text>
<text x="198.9" y="26.8">13</text>
<text x="213.8" y="26.8">14</text>
<text x="228.7" y="26.8">15</text>
<text x="243.7" y="26.8">16</text>
<text x="258.6" y="26.8">17</text>
<text x="13.1" y="33.5">K</text>
<text x="265.6" y="33.5">K</text>
<text x="13.2" y="48.5">J</text>
<text x="30" y="51.5">1</text>
<text x="53.8" y="51.5">7</text>
<text x="70.4" y="51.5">8</text>
<text x="70.4" y="48.6">4</text>
<text x="265.7" y="48.5">J</text>
<text x="30" y="58.3">1</text>
<text x="30" y="54.5">2</text>
<text x="57.5" y="56.4">5</text>
<text x="59.8" y="56.4">1</text>
<text x="62" y="56.4">2</text>
<text x="64.2" y="56.4">3</text>
<text x="66.5" y="56.4">6</text>
<text x="185.4" y="58.3">1</text>
<text x="13.3" y="63.4">I</text>
<text x="30" y="61.3">2</text>
<text x="185.4" y="61.3">2</text>
<text x="193.8" y="63.5">40</text>
<text x="196.1" y="63.9">PB0 (T0)</text>
<text x="201.3" y="62.4">VCC VCC VCC</text>
<text x="202.1" y="60.2" transform="rotate(-90 202.1 60.2)">5</text>
<text x="205.1" y="60.2" transform="rotate(-90 205.1 60.2)">17</text>
<text x="208.1" y="60.2" transform="rotate(-90 208.1 60.2)">38</text>
<text x="211" y="62.4">AVCC</text>
<text x="212.5" y="60.2" transform="rotate(-90 212.5 60.2)">27</text>
<text x="215.6" y="62.4">AREF</text>
<text x="217" y="60.2" transform="rotate(-90 217 60.2)">29</text>
<text x="217.8" y="63.9">(ADC0) PA0</text>
<text x="224.9" y="63.5">37</text>
<text x="265.8" y="63.4">I</text>
<text x="193.8" y="69.5">42</text>
<text x="193.8" y="66.5">41</text>
<text x="196.1" y="69.8">PB2 (AIN0)</text>
<text x="196.1" y="66.9">PB1 (T1)</text>
<text x="217.8" y="69.8">(ADC2) PA2</text>
<text x="217.8" y="66.9">(ADC1) PA1</text>
<text x="224.9" y="69.5">35</text>
<text x="224.9" y="66.5">36</text>
<text x="62.4" y="73.6" transform="rotate(-90 62.4 73.6)">1</text>
<text x="65.4" y="73.6" transform="rotate(-90 65.4 73.6)">2</text>
<text x="177.1" y="75.4">1</text>
<text x="185.4" y="75.4">2</text>
<text x="193.8" y="75.4">44</text>
<text x="193.8" y="72.5">43</text>
<text x="196.1" y="72.8">PB3 (AIN1)</text>
<text x="196.1" y="75.8">PB4 (SS)</text>
<text x="217.8" y="75.8">(ADC4) PA4</text>
<text x="217.8" y="72.8">(ADC3) PA3</text>
<text x="224.9" y="75.4">33</text>
<text x="224.9" y="72.5">34</text>
<text x="265.6" y="77.6">H</text>
<text x="13.1" y="78.3">H</text>
<text x="64.4" y="83.7">6</text>
<text x="66.1" y="83.7">A</text>
<text x="68.5" y="81">8</text>
<text x="68.6" y="83">Vcc</text>
<text x="177.1" y="78.4">3</text>
<text x="177.1" y="81.4">5</text>
<text x="185.4" y="78.4">4</text>
<text x="185.4" y="81.4">6</text>
<text x="194.4" y="81.4">2</text>
<text x="194.4" y="78.4">1</text>
<text x="196.1" y="81.8">PB6 (MISO)</text>
<text x="196.1" y="78.8">PB5 (MOSI)</text>
<text x="217.8" y="81.8">(ADC6) PA6</text>
<text x="217.8" y="78.8">(ADC5) PA5</text>
<text x="224.9" y="81.4">31</text>
<text x="224.9" y="78.4">32</text>
<text x="64.4" y="89.6">7</text>
<text x="66.1" y="89.6">B</text>
<text x="71.2" y="88.9">RO</text>
<text x="71.3" y="86.7">DE</text>
<text x="71.8" y="84.4">DI</text>
<text x="74" y="88.9">1</text>
<text x="74" y="86.7">3</text>
<text x="74" y="84.4">4</text>
<text x="194.4" y="88.9">9</text>
<text x="194.4" y="84.4">3</text>
<text x="196.1" y="89.3">PD0 (RXD0)</text>
<text x="196.1" y="84.8">PB7 (SCK)</text>
<text x="217.8" y="84.8">(ADC7) PA7</text>
<text x="218.5" y="89.3">(SCL) PC0</text>
<text x="224.9" y="88.9">19</text>
<text x="224.9" y="84.4">30</text>
<text x="243.5" y="84.4">1</text>
<text x="243.5" y="87.4">2</text>
<text x="13" y="93.3">G</text>
<text x="67.5" y="92.6">GND</text>
<text x="68.5" y="94.5">5</text>
<text x="71.3" y="91.1">RE</text>
<text x="74" y="91.1">2</text>
<text x="193.8" y="94.9">11</text>
<text x="193.8" y="91.9">10</text>
<text x="196.1" y="95.2">PD2 (RXD1/INT0)</text>
<text x="196.1" y="92.3">PD1 (TXD0)</text>
<text x="218.4" y="92.3">(SDA) PC1</text>
<text x="221.6" y="95.2">PC2</text>
<text x="224.9" y="94.9">21</text>
<text x="224.9" y="91.9">20</text>
<text x="265.5" y="92.5">G</text>
<text x="62.4" y="101.1" transform="rotate(-90 62.4 101.1)">1</text>
<text x="65.4" y="101.1" transform="rotate(-90 65.4 101.1)">2</text>
<text x="193.8" y="100.8">13</text>
<text x="193.8" y="97.9">12</text>
<text x="196.1" y="101.2">PD4 (OC1B)</text>
<text x="196.1" y="98.2">PD3 (TXD1/INT1)</text>
<text x="221.6" y="101.2">PC4</text>
<text x="221.6" y="98.2">PC3</text>
<text x="224.9" y="100.8">23</text>
<text x="224.9" y="97.9">22</text>
<text x="193.8" y="106.8">15</text>
<text x="193.8" y="103.8">14</text>
<text x="196.1" y="107.2">PD6 (ICP)</text>
<text x="196.1" y="104.2">PD5 (OC1A)</text>
<text x="217" y="107.2">(TOSC1) PC6</text>
<text x="221.6" y="104.2">PC5</text>
<text x="224.9" y="106.8">25</text>
<text x="224.9" y="103.8">24</text>
<text x="265.6" y="107.5">F</text>
<text x="13.1" y="108.2">F</text>
<text x="193.8" y="109.8">16</text>
<text x="196.1" y="110.2">PD7 (OC2)</text>
<text x="197.5" y="112.8">GND GND GND GND</text>
<text x="210.5" y="112.8">XTAL1</text>
<text x="215.7" y="112.8">XTAL2</text>
<text x="217" y="110.2">(TOSC2) PC7</text>
<text x="220.5" y="112.8">Reset</text>
<text x="224.9" y="109.8">26</text>
<text x="199.1" y="114.7">6</text>
<text x="202.1" y="114.7">18</text>
<text x="205.1" y="114.7">28</text>
<text x="208.1" y="114.7">39</text>
<text x="212.5" y="114.7">8</text>
<text x="217.8" y="114.7">7</text>
<text x="222.3" y="114.7">4</text>
<text x="13.1" y="123.2">E</text>
<text x="28.4" y="120.3">1</text>
<text x="28.4" y="122.5">2</text>
<text x="28.4" y="124.8">3</text>
<text x="38.3" y="124.8">4</text>
<text x="38.3" y="120.3">5</text>
<text x="265.6" y="122.4">E</text>
<text x="133.1" y="135.2">1</text>
<text x="265.6" y="137.4">D</text>
<text x="13.1" y="138.1">D</text>
<text x="133.1" y="138.2">2</text>
<text x="149" y="143.4">20</text>
<text x="149.6" y="141.2">4</text>
<text x="151.3" y="141.6">VCCIO</text>
<text x="151.3" y="143.8">VCC</text>
<text x="164.7" y="143.8">RXD</text>
<text x="164.8" y="141.6">TXD</text>
<text x="168.1" y="143.4">5</text>
<text x="168.1" y="141.2">1</text>
<text x="128.9" y="146.4">2</text>
<text x="128.9" y="144.2">1</text>
<text x="128.9" y="148.7">3</text>
<text x="149" y="145.7">16</text>
<text x="149" y="147.9">15</text>
<text x="151.3" y="146">USBDM</text>
<text x="151.3" y="148.3">USBDP</text>
<text x="164.2" y="148.3">CTS#</text>
<text x="164.2" y="146">RTS#</text>
<text x="168.1" y="147.9">11</text>
<text x="168.1" y="145.7">3</text>
<text x="13.1" y="153.1">C</text>
<text x="88.5" y="154.3" transform="rotate(-90 88.5 154.3)">20</text>
<text x="90.8" y="154.3" transform="rotate(-90 90.8 154.3)">19</text>
<text x="93" y="154.3" transform="rotate(-90 93 154.3)">18</text>
<text x="95.2" y="154.3" transform="rotate(-90 95.2 154.3)">17</text>
<text x="97.5" y="154.3" transform="rotate(-90 97.5 154.3)">16</text>
<text x="99.7" y="154.3" transform="rotate(-90 99.7 154.3)">15</text>
<text x="102" y="154.3" transform="rotate(-90 102 154.3)">14</text>
<text x="104.2" y="154.3" transform="rotate(-90 104.2 154.3)">13</text>
<text x="106.5" y="154.3" transform="rotate(-90 106.5 154.3)">12</text>
<text x="108.7" y="154.3" transform="rotate(-90 108.7 154.3)">11</text>
<text x="124" y="153.2">G</text>
<text x="128.9" y="150.9">4</text>
<text x="128.9" y="153.1">5</text>
<text x="149" y="154.6">19</text>
<text x="149.6" y="152.4">8</text>
<text x="151.3" y="152.8">NC</text>
<text x="151.3" y="155">RESET#</text>
<text x="164" y="155">DCD#</text>
<text x="164.1" y="152.8">DSR#</text>
<text x="164.2" y="150.5">DTR#</text>
<text x="168.1" y="154.6">10</text>
<text x="168.1" y="152.4">9</text>
<text x="168.1" y="150.2">2</text>
<text x="265.6" y="152.3">C</text>
<text x="89.2" y="157.9" transform="rotate(-90 89.2 157.9)">DIO0</text>
<text x="91.5" y="157.9" transform="rotate(-90 91.5 157.9)">DIO1</text>
<text x="93.7" y="157.9" transform="rotate(-90 93.7 157.9)">DIO2</text>
<text x="95.9" y="157.9" transform="rotate(-90 95.9 157.9)">DIO3</text>
<text x="98.2" y="157.6" transform="rotate(-90 98.2 157.6)">RTS</text>
<text x="100.4" y="159.2" transform="rotate(-90 100.4 159.2)">ASSOC</text>
<text x="102.7" y="158.3" transform="rotate(-90 102.7 158.3)">VREF</text>
<text x="104.9" y="160.8" transform="rotate(-90 104.9 160.8)">ON/SLEEP</text>
<text x="107.2" y="157.6" transform="rotate(-90 107.2 157.6)">CTS</text>
<text x="109.4" y="157.9" transform="rotate(-90 109.4 157.9)">DIO4</text>
<text x="149" y="156.9">24</text>
<text x="149" y="159.1">27</text>
<text x="149" y="161.4">28</text>
<text x="151.3" y="157.2">NC</text>
<text x="151.3" y="159.5">OSCI</text>
<text x="151.3" y="161.7">OSCO</text>
<text x="163.4" y="159.5">CBUS0</text>
<text x="163.4" y="161.7">CBUS1</text>
<text x="165.3" y="157.2">RI#</text>
<text x="168.1" y="159.1">23</text>
<text x="168.1" y="161.4">22</text>
<text x="168.1" y="156.9">6</text>
<text x="13.1" y="168">B</text>
<text x="149" y="165.8">17</text>
<text x="151.3" y="166.2">3V3OUT</text>
<text x="163.4" y="164">CBUS2</text>
<text x="163.4" y="166.2">CBUS3</text>
<text x="168.1" y="163.6">13</text>
<text x="168.1" y="165.8">14</text>
<text x="265.6" y="167.2">B</text>
<text x="88.5" y="169.8" transform="rotate(-90 88.5 169.8)">1</text>
<text x="89.2" y="168.1" transform="rotate(-90 89.2 168.1)">VCC</text>
<text x="90.8" y="169.8" transform="rotate(-90 90.8 169.8)">2</text>
<text x="91.4" y="168.1" transform="rotate(-90 91.4 168.1)">DOUT</text>
<text x="93" y="169.8" transform="rotate(-90 93 169.8)">3</text>
<text x="93.7" y="168.1" transform="rotate(-90 93.7 168.1)">DIN</text>
<text x="95.2" y="169.8" transform="rotate(-90 95.2 169.8)">4</text>
<text x="95.9" y="168.1" transform="rotate(-90 95.9 168.1)">DO8</text>
<text x="97.5" y="169.8" transform="rotate(-90 97.5 169.8)">5</text>
<text x="98.2" y="168.1" transform="rotate(-90 98.2 168.1)">RESET</text>
<text x="99.7" y="169.8" transform="rotate(-90 99.7 169.8)">6</text>
<text x="100.4" y="168.1" transform="rotate(-90 100.4 168.1)">PWM0/RSSI</text>
<text x="102" y="169.8" transform="rotate(-90 102 169.8)">7</text>
<text x="102.6" y="168.1" transform="rotate(-90 102.6 168.1)">PWM1</text>
<text x="104.2" y="169.8" transform="rotate(-90 104.2 169.8)">8</text>
<text x="104.9" y="168.1" transform="rotate(-90 104.9 168.1)">N.C.</text>
<text x="106.5" y="169.8" transform="rotate(-90 106.5 169.8)">9</text>
<text x="107.1" y="168.1" transform="rotate(-90 107.1 168.1)">DTR</text>
<text x="108.7" y="170.4" transform="rotate(-90 108.7 170.4)">10</text>
<text x="109.4" y="168.1" transform="rotate(-90 109.4 168.1)">GND</text>
<text x="151.6" y="171.8">AGND GND GND GND TEST</text>
<text x="153.5" y="173.7">25</text>
<text x="156.5" y="173.7">7</text>
<text x="159.5" y="173.7">18</text>
<text x="162.5" y="173.7">21</text>
<text x="163.4" y="168.5">CBUS4</text>
<text x="165.5" y="173.7">26</text>
<text x="168.1" y="168.1">12</text>
<text x="13.1" y="182.9">A</text>
<text x="209.2" y="185.6">FILE:</text>
<text x="209.2" y="183.4">TITLE</text>
<text x="236.1" y="185.6">REVISION:</text>
<text x="265.6" y="182.2">A</text>
<text x="19.9" y="189.6">1</text>
<text x="34.8" y="189.6">2</text>
<text x="49.8" y="189.6">3</text>
<text x="64.7" y="189.6">4</text>
<text x="79.6" y="189.6">5</text>
<text x="94.6" y="189.6">6</text>
<text x="109.5" y="189.6">7</text>
<text x="124.5" y="189.6">8</text>
<text x="139.4" y="189.6">9</text>
<text x="154" y="189.6">10</text>
<text x="169" y="189.6">11</text>
<text x="183.9" y="189.6">12</text>
<text x="198.9" y="189.6">13</text>
<text x="209.2" y="187.9">PAGE</text>
<text x="213.8" y="189.6">14</text>
<text x="221.9" y="187.9">OF</text>
<text x="228.7" y="189.6">15</text>
<text x="236.1" y="187.9">DRAWN BY:</text>
<text x="243.7" y="189.6">16</text>
<text x="258.6" y="189.6">17</text>
</g>
<g font-size=".8">
<text x="80.3" y="125.1" transform="rotate(90 80.3 125.1)">S</text>
<text x="84" y="122.1" transform="rotate(90 84 122.1)">G</text>
<text x="86.3" y="125.1" transform="rotate(90 86.3 125.1)">D</text>
<text x="85.5" y="130.4" transform="rotate(90 85.5 130.4)">S</text>
<text x="89.3" y="127.4" transform="rotate(90 89.3 127.4)">G</text>
<text x="91.5" y="130.4" transform="rotate(90 91.5 130.4)">D</text>
<text x="90.8" y="135.6" transform="rotate(90 90.8 135.6)">S</text>
<text x="94.5" y="132.6" transform="rotate(90 94.5 132.6)">G</text>
<text x="96.7" y="135.6" transform="rotate(90 96.7 135.6)">D</text>
<text x="99.7" y="137.8" transform="rotate(90 99.7 137.8)">G</text>
<text x="96" y="140.8" transform="rotate(90 96 140.8)">S</text>
<text x="102" y="140.8" transform="rotate(90 102 140.8)">D</text>
</g>
</svg>
